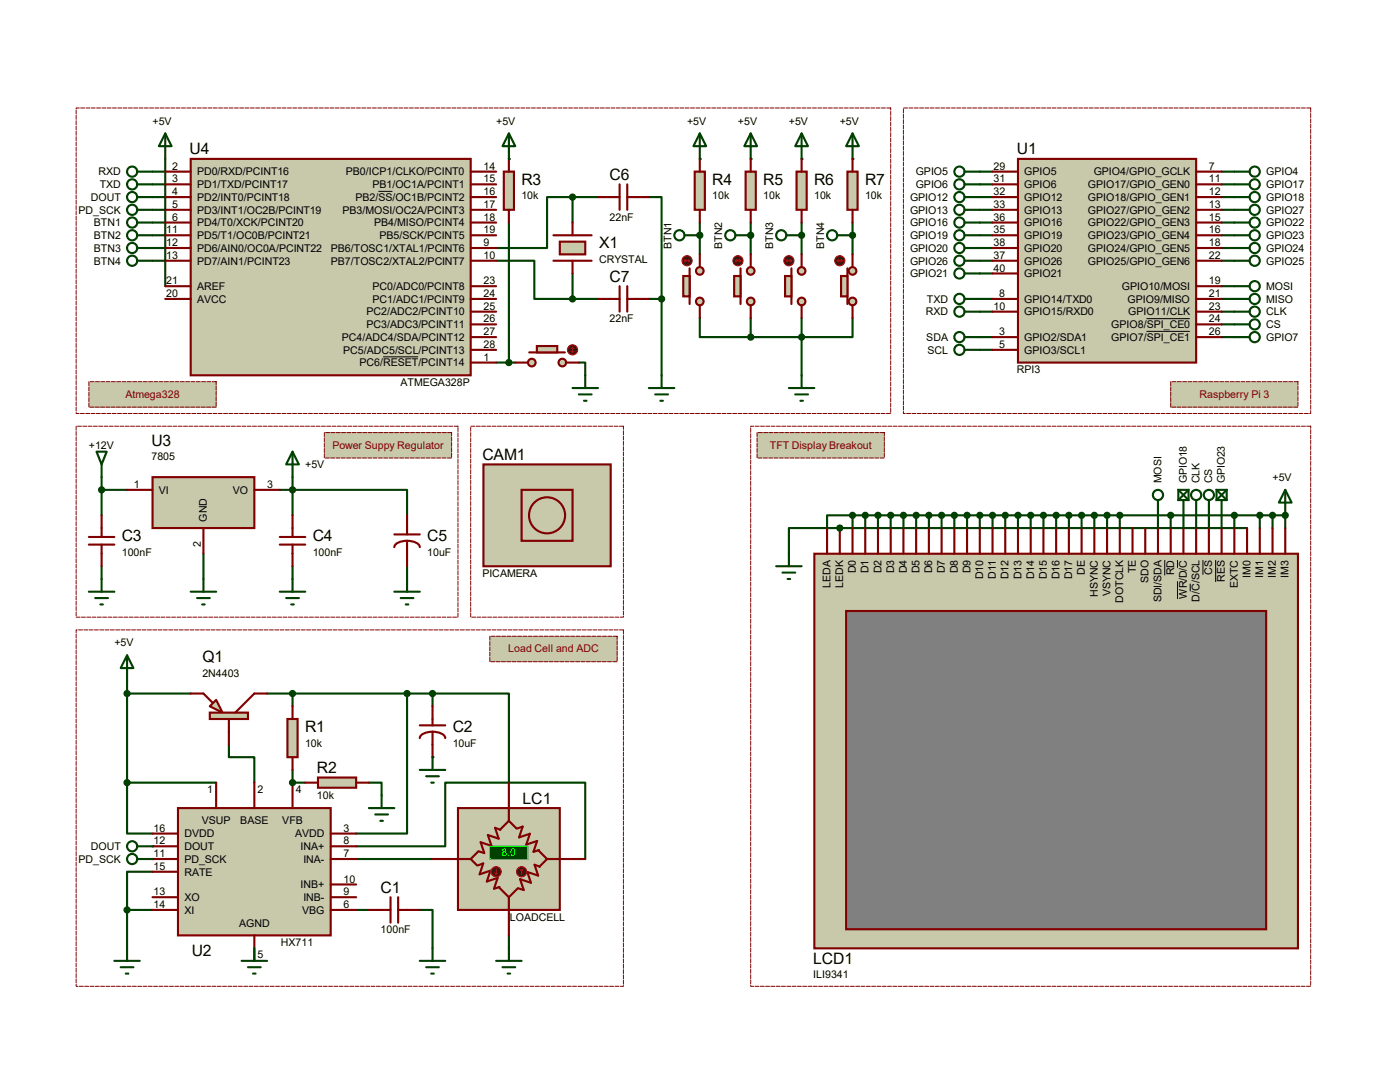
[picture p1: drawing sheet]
<svg xmlns="http://www.w3.org/2000/svg" width="279mm" height="216mm" viewBox="0 0 279 216" stroke-linecap="round" stroke-linejoin="round" font-family="sans-serif">
<g fill="none" stroke="#004000" stroke-width=".42">
<path d="M195.5 34.2h2.6M195.5 36.8h2.6M195.5 39.3h2.6M243.8 34.2h2.5M243.8 36.8h2.5M243.8 39.3h2.5M195.5 41.9h2.6M195.5 44.4h2.6M195.5 46.9h2.6M195.5 49.5h2.6M195.5 52h2.6M195.5 54.6h2.6"/>
<path d="M195.5 59.6h2.6M243.8 41.9h2.5M243.8 44.4h2.5M243.8 46.9h2.5M243.8 49.5h2.5M243.8 52h2.5M243.8 59.6h2.5M243.8 57.1h2.5M195.5 67.3h2.6M195.5 69.8h2.6M195.5 62.2h2.6M243.8 67.3h2.5"/>
<path d="M243.8 62.2h2.5M243.8 64.7h2.5M167.6 105.4h-10.2v5M167.6 105.4h81.3M167.6 105.4h.1M170.1 102.8h-5v2.6M170.1 102.8h83.9v2.6M170.1 102.8v2.6M172.7 102.8v2.6M175.2 102.8v2.6M177.8 102.8v2.6M180.3 102.8v2.6"/>
<path d="M182.8 102.8v2.6M185.4 102.8v2.6M187.9 102.8v2.6M190.5 102.8v2.6M193 102.8v2.6M195.5 102.8v2.6M198.1 102.8v2.6M200.6 102.8v2.6M203.2 102.8v2.6M205.7 102.8v2.6M208.2 102.8v2.6M210.8 102.8v2.6"/>
<path d="M213.3 102.8v2.6M215.9 102.8v2.6M218.4 102.8v2.6M220.9 102.8v2.6M223.5 102.8v2.6M231.1 102.8v2.6M233.6 102.8v2.6M236.2 102.8v2.6M238.7 102.8v2.6M241.3 102.8v2.6M243.8 102.8v2.6M246.3 102.8v2.6"/>
<path d="M251.4 102.8v2.6M25.4 135.8v20.4M25.4 138.4h12.7M53.3 138.4h27.9M58.4 138.4v2.5M25.4 156.2v10.1h5M25.4 156.2h17.7M45.7 148.5v2.6h5.1v5.1M58.4 153.6v2.6M30.4 173.9h-5v7.7M71.1 168.9h17.8v-12.7h27.9v15.2M71.1 171.4h15.2"/>
<path d="M25.4 181.6v7.6M25.4 181.6h5M71.1 181.6h2.5M83.8 181.6h2.5v7.6M101.6 186.6v2.6"/>
</g>
<circle cx="58.4" cy="156.2" r=".21" fill="#004000"/>
<path d="M254 102.8h2.5v2.6M58.4 156.2h2.5M73.6 156.2h2.6v2.5" fill="none" stroke="#004000" stroke-width=".42"/>
<g fill="#004000">
<circle cx="256.5" cy="102.8" r=".21"/>
<circle cx="30.4" cy="168.9" r=".21"/>
<circle cx="30.4" cy="171.4" r=".21"/>
</g>
<g fill="none" stroke="#004000" stroke-width=".42">
<path d="M33 31.7v25.4M114.3 39.3h-5.1v10.2h-10.2M114.3 39.3h5M114.3 39.3v5.1M129.5 39.3h2.5v20.3M99 52h7.6v7.6h7.7M114.3 54.6v5M114.3 59.6h5M129.5 59.6h2.5M132 59.6v15.3M20.3 95.2v7.6M20.3 97.7h5.1"/>
<path d="M55.8 97.7h25.4v5.1M58.4 95.2v7.6M20.3 113v2.5M40.6 110.4v5.1M58.4 113v2.5M81.2 113v2.5"/>
</g>
<circle cx="101.6" cy="31.7" r=".21" fill="#004000"/>
<path d="M30.4 39.3h2.6M30.4 41.9h2.6M101.6 44.4v27.9M99 72.3h3.8M115.5 72.3h1.3v2.6" fill="none" stroke="#004000" stroke-width=".42"/>
<circle cx="86.3" cy="151.1" r=".21" fill="#004000"/>
<path d="M30.4 34.2h2.6M30.4 36.8h2.6M30.4 44.4h2.6M30.4 46.9h2.6M30.4 49.5h2.6M30.4 52h2.6" fill="none" stroke="#004000" stroke-width=".42"/>
<g fill="#004000">
<circle cx="149.8" cy="31.7" r=".21"/>
<circle cx="160" cy="31.7" r=".21"/>
<circle cx="170.1" cy="31.7" r=".21"/>
</g>
<path d="M170.1 44.4v2.5" fill="none" stroke="#004000" stroke-width=".42"/>
<circle cx="170.1" cy="46.9" r=".21" fill="#004000"/>
<path d="M139.7 44.4v2.5M170.1 46.9v3.9M139.7 63.5v3.8h10.1M149.8 63.5v3.8M160 63.5v11.4M170.1 63.5v3.8h-20.3" fill="none" stroke="#004000" stroke-width=".42"/>
<circle cx="139.7" cy="46.9" r=".21" fill="#004000"/>
<path d="M139.7 46.9v3.9" fill="none" stroke="#004000" stroke-width=".42"/>
<circle cx="149.8" cy="46.9" r=".21" fill="#004000"/>
<path d="M149.8 44.4v6.4M160 44.4v2.5" fill="none" stroke="#004000" stroke-width=".42"/>
<circle cx="160" cy="46.9" r=".21" fill="#004000"/>
<path d="M160 46.9v3.9" fill="none" stroke="#004000" stroke-width=".42"/>
<circle cx="139.7" cy="31.7" r=".21" fill="#004000"/>
<path d="M86.3 138.4h-5.1v27.9h-10.1M86.3 138.4h15.3v17.8M86.3 138.4v2.5" fill="none" stroke="#004000" stroke-width=".42"/>
<path d="M203.2 31.7h35.5v40.6h-35.5z" fill="#c8c8aa" stroke="#800000" stroke-width=".42"/>
<g fill="none" stroke="#800000" stroke-width=".42">
<path d="M198.1 34.2h5.1M198.1 36.8h5.1M198.1 39.3h5.1M238.7 34.2h5.1M238.7 36.8h5.1M238.7 39.3h5.1M198.1 41.9h5.1M198.1 44.4h5.1M198.1 59.6h5.1M198.1 46.9h5.1M198.1 52h5.1M198.1 49.5h5.1"/>
<path d="M198.1 54.6h5.1M238.7 41.9h5.1M238.7 44.4h5.1M238.7 57.1h5.1M238.7 59.6h5.1M238.7 46.9h5.1M238.7 52h5.1M238.7 49.5h5.1M198.1 67.3h5.1M198.1 69.8h5.1M198.1 62.2h5.1M238.7 67.3h5.1"/>
<path d="M238.7 62.2h5.1M238.7 64.7h5.1"/>
</g>
<path d="M228.8 63.6h8.6M228.8 66.1h8.6" fill="none" stroke="#000" stroke-width=".2"/>
<path d="M233.7 76.2h25.3v5h-25.3z" fill="#c8c8aa"/>
<path d="M233.6 76.2h25.4v5h-25.4zM93.9 85h30.5v38.1h-30.5z" fill="none" stroke="#800000" stroke-width=".2" stroke-dasharray=".8 .3"/>
<g fill="none" stroke="#004000" stroke-width=".42">
<path d="M192.5 34.2h3M192.5 36.8h3M192.5 39.3h3M246.3 34.2h3.1M246.3 36.8h3.1M246.3 39.3h3.1M192.5 41.9h3M192.5 44.4h3M192.5 46.9h3M192.5 49.5h3M192.5 52h3M192.5 54.6h3"/>
<path d="M192.5 59.6h3M246.3 41.9h3.1M246.3 44.4h3.1M246.3 46.9h3.1M246.3 49.5h3.1M246.3 52h3.1M246.3 59.6h3.1M246.3 57.1h3.1M192.5 67.3h3M192.5 69.8h3M192.5 62.2h3M246.3 67.3h3.1"/>
<path d="M246.3 62.2h3.1M246.3 64.7h3.1"/>
<circle cx="191.5" cy="34.2" r="1.02"/>
<circle cx="191.5" cy="36.8" r="1.02"/>
<circle cx="191.5" cy="39.3" r="1.02"/>
<circle cx="250.4" cy="36.8" r="1.02"/>
<circle cx="250.4" cy="34.2" r="1.02"/>
<circle cx="250.4" cy="39.3" r="1.02"/>
<circle cx="191.5" cy="59.6" r="1.02"/>
<circle cx="191.5" cy="44.4" r="1.02"/>
<circle cx="191.5" cy="54.6" r="1.02"/>
<circle cx="191.5" cy="41.9" r="1.02"/>
<circle cx="191.5" cy="52" r="1.02"/>
<circle cx="191.5" cy="46.9" r="1.02"/>
<circle cx="191.5" cy="49.5" r="1.02"/>
<circle cx="250.4" cy="49.5" r="1.02"/>
<circle cx="250.4" cy="44.4" r="1.02"/>
<circle cx="250.4" cy="52" r="1.02"/>
<circle cx="250.4" cy="41.9" r="1.02"/>
<circle cx="250.4" cy="57.1" r="1.02"/>
<circle cx="250.4" cy="46.9" r="1.02"/>
<circle cx="250.4" cy="59.6" r="1.02"/>
<circle cx="191.5" cy="67.3" r="1.02"/>
<circle cx="191.5" cy="69.8" r="1.02"/>
<circle cx="191.5" cy="62.2" r="1.02"/>
<circle cx="250.4" cy="62.2" r="1.02"/>
<circle cx="250.4" cy="64.7" r="1.02"/>
<circle cx="250.4" cy="67.3" r="1.02"/>
</g>
<path d="M96.5 92.7h25.4v20.3h-25.4z" fill="#c8c8aa" stroke="#800000" stroke-width=".42"/>
<g fill="none" stroke="#800000" stroke-width=".42">
<path d="M104.1 97.7h10.2v10.2h-10.2z"/>
<circle cx="109.2" cy="102.8" r="3.6"/>
</g>
<path d="M162.5 110.5h96.5v78.7h-96.5z" fill="#c8c8aa" stroke="#800000" stroke-width=".42"/>
<path d="M168.9 121.9h83.8v63.5h-83.8z" fill="#808080" stroke="#800000" stroke-width=".42"/>
<g fill="none" stroke="#800000" stroke-width=".42">
<path d="M165.1 105.4v5.1M167.6 105.4v5.1M170.1 105.4v5.1M172.7 105.4v5.1M175.2 105.4v5.1M177.8 105.4v5.1M180.3 105.4v5.1M182.8 105.4v5.1M185.4 105.4v5.1M187.9 105.4v5.1M190.5 105.4v5.1M193 105.4v5.1"/>
<path d="M195.5 105.4v5.1M198.1 105.4v5.1M200.6 105.4v5.1M203.2 105.4v5.1M205.7 105.4v5.1M208.2 105.4v5.1M210.8 105.4v5.1M213.3 105.4v5.1M215.9 105.4v5.1M218.4 105.4v5.1M220.9 105.4v5.1M223.5 105.4v5.1"/>
<path d="M226 105.4v5.1M228.6 105.4v5.1M231.1 105.4v5.1M233.6 105.4v5.1M236.2 105.4v5.1M238.7 105.4v5.1M241.3 105.4v5.1M243.8 105.4v5.1M246.3 105.4v5.1M248.9 105.4v5.1M251.4 105.4v5.1M254 105.4v5.1"/>
<path d="M256.5 105.4v5.1"/>
</g>
<path d="M232.5 111.8v3M235 111.8v1.5M235 116v3.5M237.5 116.5v1.5M240.1 111.8v2.9M242.6 111.8v4.3" fill="none" stroke="#000" stroke-width=".2"/>
<g fill="none" stroke="#004000" stroke-width=".42">
<path d="M231.1 99.8v3M238.7 99.8v3M241.3 99.8v3M256.5 97.7l1.3 2.6h-2.6zM256.5 97.7v5.1M154.9 113h5.1M156.2 114.3h2.5M157.2 115.5h.5M157.4 110.4v2.6"/>
<circle cx="231.1" cy="98.8" r="1.02"/>
<circle cx="238.7" cy="98.8" r="1.02"/>
<circle cx="241.3" cy="98.8" r="1.02"/>
</g>
<g fill="#004000" stroke="#004000" stroke-width=".42">
<circle cx="233.6" cy="102.8" r=".51"/>
<circle cx="213.3" cy="102.8" r=".51"/>
<circle cx="210.8" cy="102.8" r=".51"/>
<circle cx="208.2" cy="102.8" r=".51"/>
<circle cx="205.7" cy="102.8" r=".51"/>
<circle cx="203.2" cy="102.8" r=".51"/>
<circle cx="200.6" cy="102.8" r=".51"/>
<circle cx="198.1" cy="102.8" r=".51"/>
<circle cx="195.5" cy="102.8" r=".51"/>
<circle cx="193" cy="102.8" r=".51"/>
<circle cx="190.5" cy="102.8" r=".51"/>
<circle cx="187.9" cy="102.8" r=".51"/>
<circle cx="185.4" cy="102.8" r=".51"/>
<circle cx="182.8" cy="102.8" r=".51"/>
<circle cx="180.3" cy="102.8" r=".51"/>
<circle cx="177.8" cy="102.8" r=".51"/>
<circle cx="175.2" cy="102.8" r=".51"/>
<circle cx="172.7" cy="102.8" r=".51"/>
<circle cx="223.5" cy="102.8" r=".51"/>
<circle cx="220.9" cy="102.8" r=".51"/>
<circle cx="218.4" cy="102.8" r=".51"/>
<circle cx="215.9" cy="102.8" r=".51"/>
<circle cx="170.1" cy="102.8" r=".51"/>
<circle cx="246.3" cy="102.8" r=".51"/>
<circle cx="251.4" cy="102.8" r=".51"/>
<circle cx="254" cy="102.8" r=".51"/>
<circle cx="167.6" cy="105.4" r=".51"/>
</g>
<path d="M151.1 86.4h25.4v5h-25.4z" fill="#c8c8aa"/>
<path d="M151.1 86.3h25.4v5.1h-25.4z" fill="none" stroke="#800000" stroke-width=".2" stroke-dasharray=".8 .3"/>
<path d="M235.2 97.7h2v2.1h-2zM235.2 97.7l2 2.1M236.2 99.8v3M237.2 97.7l-2 2.1M242.8 97.7h2v2.1h-2zM242.8 97.7l2 2.1M243.8 99.8v3M244.8 97.7l-2 2.1" fill="none" stroke="#004000" stroke-width=".42"/>
<path d="M35.5 161.2h30.5v25.4h-30.5z" fill="#c8c8aa" stroke="#800000" stroke-width=".42"/>
<g fill="none" stroke="#800000" stroke-width=".42">
<path d="M43.1 156.2v5M50.8 156.2v5M58.4 156.2v5M30.4 168.9h5.1M30.4 171.4h5.1M30.4 179h5.1M30.4 166.3h5.1M30.4 173.9h5.1M66 168.9h5.1M66 171.4h5.1M66 176.5h5.1M66 179h5.1"/>
<path d="M66 166.3h5.1M30.4 181.6h5.1M50.8 186.6v5.1M66 181.6h5.1"/>
</g>
<path d="M91.4 161.2h20.3v20.4h-20.3z" fill="#c8c8aa" stroke="#800000" stroke-width=".42"/>
<g fill="none" stroke="#800000" stroke-width=".42">
<path d="M91.4 171.4h2.5M93.9 171.4l1.3 1.3M95.4 172.7l1-.4-.7 2.2 2.2-.8-.7 2.2 2.1-.7-.7 2.1 1.1-.3M95.5 169.9l-1.6 1.5M99.5 177l2.1 2M99.9 165.6l-1.1-.4 .7 2.1-2.1-.7 .7 2.2-2.2-.7 .7 2.1-1.1-.3M101.6 161.2v2.6M101.6 179v2.6M101.6 163.8l-1.8 1.8M101.6 163.8l1.5 1.5M103.3 165.3l1-.4-.7 2.2 2.1-.7-.7 2.1 2.2-.7-.7 2.2 1.1-.4M103.3 177.2l-1.7 1.8"/>
<path d="M107.4 169.6l1.8 1.8M107.7 172.9l-1-.3 .7 2.1-2.2-.7 .8 2.1-2.2-.7 .7 2.2-1.1-.4M109.2 171.4h2.5M109.2 171.4l-1.5 1.5"/>
</g>
<path d="M97.7 168.9h7.7v2.5h-7.7z" fill="#004000" stroke="#0f0" stroke-width=".21"/>
<path d="M101.6 156.2v5M86.3 171.4h5.1M111.7 171.4h5.1M101.6 181.6v5" fill="none" stroke="#800000" stroke-width=".42"/>
<circle cx="104.1" cy="173.9" r="1.02" fill="#400000" stroke="#f00" stroke-width=".21"/>
<path d="M104.1 173.4l-.3 .3M104.1 173.4l.3 .3M104.1 173.4v1.1" fill="none" stroke="#f00" stroke-width=".21"/>
<circle cx="99" cy="173.9" r="1.02" fill="#400000" stroke="#f00" stroke-width=".21"/>
<path d="M98.8 174.2l.2 .3M99 173.4v1.1M99.3 174.2l-.3 .3" fill="none" stroke="#f00" stroke-width=".21"/>
<g fill="#c8c8aa" stroke="#800000" stroke-width=".42">
<path d="M41.9 140.9l1.2-1.2 1.3 2.5z"/>
<path d="M41.9 142.2h7.6v1.3h-7.6z"/>
</g>
<path d="M38.1 138.4h2.5l1.8 1.8M53.3 138.4h-2.5l-3.9 3.8M45.7 143.5v5M77.9 179v5.1M79.5 179v5.1M73.6 181.6h4.3M79.5 181.6h4.3" fill="none" stroke="#800000" stroke-width=".42"/>
<g fill="none" stroke="#004000" stroke-width=".42">
<path d="M25.4 130.8l1.2 2.5h-2.5zM25.4 130.8v5M22.8 191.7h5.1M24.1 193h2.5M25.1 194.3h.5M25.4 189.2v2.5M83.8 191.7h5.1M85 193h2.6M86.1 194.3h.5M86.3 189.2v2.5M99 191.7h5.1M100.3 193h2.5"/>
<path d="M101.3 194.3h.5M101.6 189.2v2.5"/>
</g>
<g fill="#004000" stroke="#004000" stroke-width=".42">
<circle cx="25.4" cy="181.6" r=".51"/>
<circle cx="25.4" cy="156.2" r=".51"/>
<circle cx="25.4" cy="138.4" r=".51"/>
<circle cx="81.2" cy="138.4" r=".51"/>
</g>
<path d="M57.4 143.5h2v7.6h-2z" fill="#c8c8aa" stroke="#800000" stroke-width=".42"/>
<path d="M58.4 140.9v2.6M58.4 151.1v2.5" fill="none" stroke="#800000" stroke-width=".42"/>
<circle cx="58.4" cy="138.4" r=".51" fill="#004000" stroke="#004000" stroke-width=".42"/>
<path d="M63.5 155.2h7.6v2h-7.6z" fill="#c8c8aa" stroke="#800000" stroke-width=".42"/>
<path d="M60.9 156.2h2.6M71.1 156.2h2.5" fill="none" stroke="#800000" stroke-width=".42"/>
<g fill="#004000" stroke="#004000" stroke-width=".42">
<circle cx="58.4" cy="156.2" r=".51"/>
<circle cx="256.5" cy="102.8" r=".51"/>
</g>
<g fill="none" stroke="#004000" stroke-width=".42">
<path d="M76.2 158.7v2.5M27.4 168.9h3M27.4 171.4h3M73.6 161.2h5.1M74.9 162.5h2.5M75.9 163.8h.5"/>
<circle cx="26.4" cy="171.4" r="1.02"/>
<circle cx="26.4" cy="168.9" r="1.02"/>
</g>
<path d="M30.4 95.2h20.4v10.2h-20.4z" fill="#c8c8aa" stroke="#800000" stroke-width=".42"/>
<g fill="none" stroke="#800000" stroke-width=".42">
<path d="M25.4 97.7h5M50.8 97.7h5M17.7 107.1h5.1M17.7 108.7h5.1M20.3 102.8v4.3M20.3 108.7v4.3M40.6 105.4v5M55.8 107.1h5.1M55.8 108.7h5.1M58.4 102.8v4.3M58.4 108.7v4.3M78.7 106.6h5.1"/>
<path d="M81.2 107.9a2.31 2.31 0 0 1 2.6 1.3M81.2 107.9a2.31 2.31 0 0 0-2.5 1.3M81.2 102.8v3.8M81.2 107.9v5.1"/>
</g>
<g fill="none" stroke="#004000" stroke-width=".42">
<path d="M19.3 90.1h2l-1 2.6zM20.3 92.7v2.5M58.4 90.1l1.2 2.6h-2.5zM58.4 90.1v5.1M17.7 118.1h5.1M19 119.3h2.5M20.3 115.5v2.6M38.1 118.1h5M39.3 119.3h2.6M40.6 115.5v2.6M55.8 118.1h5.1M57.1 119.3h2.5"/>
<path d="M58.4 115.5v2.6M78.7 118.1h5.1M80 119.3h2.5M81.2 115.5v2.6M20 120.6h.5M40.3 120.6h.6M58.1 120.6h.5M81 120.6h.5"/>
</g>
<g fill="#004000" stroke="#004000" stroke-width=".42">
<circle cx="20.3" cy="97.7" r=".51"/>
<circle cx="58.4" cy="97.7" r=".51"/>
</g>
<path d="M15.2 85h76.2v38.1h-76.2z" fill="none" stroke="#800000" stroke-width=".2" stroke-dasharray=".8 .3"/>
<path d="M64.8 86.4h25.3v5h-25.3z" fill="#c8c8aa"/>
<path d="M64.7 86.3h25.4v5.1h-25.4zM15.2 125.7h109.2v71.1h-109.2z" fill="none" stroke="#800000" stroke-width=".2" stroke-dasharray=".8 .3"/>
<path d="M97.8 127h25.3v5h-25.3z" fill="#c8c8aa"/>
<path d="M97.7 127h25.4v5h-25.4z" fill="none" stroke="#800000" stroke-width=".2" stroke-dasharray=".8 .3"/>
<path d="M38.1 31.7h55.8v43.2h-55.8z" fill="#c8c8aa" stroke="#800000" stroke-width=".42"/>
<g fill="none" stroke="#800000" stroke-width=".42">
<path d="M33 34.2h5.1M33 36.8h5.1M33 39.3h5.1M93.9 34.2h5.1M93.9 36.8h5.1M93.9 39.3h5.1M119.3 39.3h4.4M123.7 36.8v5.1M125.2 39.3h4.3M125.2 36.8v5.1M33 41.9h5.1M33 49.5h5.1"/>
<path d="M33 46.9h5.1M33 44.4h5.1M33 52h5.1M33 59.6h5.1M33 57.1h5.1M93.9 41.9h5.1M93.9 49.5h5.1M93.9 46.9h5.1M93.9 44.4h5.1M93.9 52h5.1M93.9 59.6h5.1M93.9 57.1h5.1"/>
<path d="M110.4 46.9h7.7M110.4 52h7.7M119.3 59.6h4.4M123.7 57.1v5.1M125.2 59.6h4.3M125.2 57.1v5.1M93.9 72.3h5.1M93.9 69.8h5.1M93.9 67.3h5.1M93.9 64.7h5.1M93.9 62.2h5.1"/>
</g>
<path d="M75.5 38.2h2.8M76.5 71.2h6.9" fill="none" stroke="#000" stroke-width=".2"/>
<path d="M33 26.6l1.2 2.6h-2.5zM33 26.6v5.1M129.5 77.4h5.1M130.8 78.7h2.5M131.8 80h.5M132 74.9v2.5" fill="none" stroke="#004000" stroke-width=".42"/>
<path d="M111.7 48.2h5.1v2.6h-5.1z" fill="#c8c8aa" stroke="#800000" stroke-width=".42"/>
<path d="M114.3 44.4v2.5M114.3 52v2.6" fill="none" stroke="#800000" stroke-width=".42"/>
<g fill="#004000" stroke="#004000" stroke-width=".42">
<circle cx="114.3" cy="39.3" r=".51"/>
<circle cx="114.3" cy="59.6" r=".51"/>
<circle cx="132" cy="59.6" r=".51"/>
</g>
<path d="M100.5 34.2h2.1v7.7h-2.1z" fill="#c8c8aa" stroke="#800000" stroke-width=".42"/>
<path d="M101.6 31.7v2.5M101.6 41.9v2.5" fill="none" stroke="#800000" stroke-width=".42"/>
<path d="M101.6 26.6l1.2 2.6h-2.5zM101.6 26.6v5.1" fill="none" stroke="#004000" stroke-width=".42"/>
<g fill="#c8c8aa" stroke="#800000" stroke-width=".42">
<circle cx="112.2" cy="72.3" r=".76"/>
<circle cx="106.1" cy="72.3" r=".76"/>
</g>
<path d="M105.6 70.3h7.1" fill="none" stroke="#800000" stroke-width=".42"/>
<path d="M107.1 69h4.1v1.3h-4.1z" fill="#c8c8aa" stroke="#800000" stroke-width=".42"/>
<path d="M102.8 72.3h2.6M113 72.3h2.5" fill="none" stroke="#800000" stroke-width=".42"/>
<circle cx="114.3" cy="69.8" r="1.02" fill="#400000" stroke="#f00" stroke-width=".21"/>
<path d="M114 70.1l.3 .2M114.3 69.3v1M114.3 69.3l-.3 .3M114.3 69.3l.2 .3M114.5 70.1l-.2 .2" fill="none" stroke="#f00" stroke-width=".21"/>
<circle cx="101.6" cy="72.3" r=".51" fill="#004000" stroke="#004000" stroke-width=".42"/>
<g fill="none" stroke="#004000" stroke-width=".42">
<path d="M27.4 39.3h3M27.4 34.2h3M27.4 36.8h3M149.8 26.6l1.3 2.6h-2.6zM149.8 26.6v5.1M160 26.6l1.2 2.6h-2.5zM160 26.6v5.1M170.1 26.6l1.3 2.6h-2.5zM170.1 26.6v5.1M27.4 41.9h3M27.4 44.4h3M27.4 46.9h3"/>
<path d="M27.4 49.5h3M27.4 52h3M114.3 77.4h5M115.5 78.7h2.6M116.5 80h.6M116.8 74.9v2.5M83.8 153.6h5.1M85 154.9h2.6M86.1 156.2h.5M86.3 151.1v2.5M48.2 191.7h5.1M49.5 193h2.5"/>
<path d="M50.5 194.3h.5M50.8 189.2v2.5"/>
<circle cx="26.4" cy="34.2" r="1.02"/>
<circle cx="26.4" cy="36.8" r="1.02"/>
<circle cx="26.4" cy="39.3" r="1.02"/>
<circle cx="26.4" cy="41.9" r="1.02"/>
<circle cx="26.4" cy="44.4" r="1.02"/>
<circle cx="26.4" cy="46.9" r="1.02"/>
<circle cx="26.4" cy="52" r="1.02"/>
<circle cx="26.4" cy="49.5" r="1.02"/>
</g>
<path d="M83.8 144.7h5.1M86.3 146a2.31 2.31 0 0 1 2.6 1.3M86.3 146a2.31 2.31 0 0 0-2.5 1.3M86.3 140.9v3.8M86.3 146v5.1" fill="none" stroke="#800000" stroke-width=".42"/>
<path d="M138.6 34.2h2.1v7.7h-2.1z" fill="#c8c8aa" stroke="#800000" stroke-width=".42"/>
<path d="M139.7 31.7v2.5M139.7 41.9v2.5" fill="none" stroke="#800000" stroke-width=".42"/>
<path d="M148.8 34.2h2v7.7h-2z" fill="#c8c8aa" stroke="#800000" stroke-width=".42"/>
<path d="M149.8 31.7v2.5M149.8 41.9v2.5" fill="none" stroke="#800000" stroke-width=".42"/>
<path d="M159 34.2h2v7.7h-2z" fill="#c8c8aa" stroke="#800000" stroke-width=".42"/>
<path d="M160 31.7v2.5M160 41.9v2.5" fill="none" stroke="#800000" stroke-width=".42"/>
<path d="M169.1 34.2h2.1v7.7h-2.1z" fill="#c8c8aa" stroke="#800000" stroke-width=".42"/>
<path d="M170.1 31.7v2.5M170.1 41.9v2.5" fill="none" stroke="#800000" stroke-width=".42"/>
<g fill="#c8c8aa" stroke="#800000" stroke-width=".42">
<circle cx="139.7" cy="54.1" r=".76"/>
<circle cx="139.7" cy="60.2" r=".76"/>
</g>
<path d="M137.6 53.6v7.1" fill="none" stroke="#800000" stroke-width=".42"/>
<path d="M136.4 55.1h1.2v4h-1.2z" fill="#c8c8aa" stroke="#800000" stroke-width=".42"/>
<path d="M139.7 50.8v2.5M139.7 60.9v2.6" fill="none" stroke="#800000" stroke-width=".42"/>
<circle cx="137.1" cy="52" r="1.02" fill="#400000" stroke="#f00" stroke-width=".21"/>
<path d="M136.6 52h1M136.6 52l.3 .3M136.9 51.8l-.3 .2M137.4 51.8l.2 .2M137.6 52l-.2 .3" fill="none" stroke="#f00" stroke-width=".21"/>
<g fill="#c8c8aa" stroke="#800000" stroke-width=".42">
<circle cx="149.8" cy="54.1" r=".76"/>
<circle cx="149.8" cy="60.2" r=".76"/>
</g>
<path d="M147.8 53.6v7.1" fill="none" stroke="#800000" stroke-width=".42"/>
<path d="M146.5 55.1h1.3v4h-1.3z" fill="#c8c8aa" stroke="#800000" stroke-width=".42"/>
<path d="M149.8 50.8v2.5M149.8 60.9v2.6" fill="none" stroke="#800000" stroke-width=".42"/>
<circle cx="147.3" cy="52" r="1.02" fill="#400000" stroke="#f00" stroke-width=".21"/>
<path d="M146.8 52h1M146.8 52l.2 .3M147 51.8l-.2 .2M147.5 51.8l.3 .2M147.8 52l-.3 .3" fill="none" stroke="#f00" stroke-width=".21"/>
<g fill="#c8c8aa" stroke="#800000" stroke-width=".42">
<circle cx="160" cy="54.1" r=".76"/>
<circle cx="160" cy="60.2" r=".76"/>
</g>
<path d="M157.9 53.6v7.1" fill="none" stroke="#800000" stroke-width=".42"/>
<path d="M156.7 55.1h1.2v4h-1.2z" fill="#c8c8aa" stroke="#800000" stroke-width=".42"/>
<path d="M160 50.8v2.5M160 60.9v2.6" fill="none" stroke="#800000" stroke-width=".42"/>
<circle cx="157.4" cy="52" r="1.02" fill="#400000" stroke="#f00" stroke-width=".21"/>
<path d="M156.9 52h1M156.9 52l.3 .3M157.2 51.8l-.3 .2M157.7 51.8l.2 .2M157.9 52l-.2 .3" fill="none" stroke="#f00" stroke-width=".21"/>
<g fill="#c8c8aa" stroke="#800000" stroke-width=".42">
<circle cx="170.1" cy="54.1" r=".76"/>
<circle cx="170.1" cy="60.2" r=".76"/>
</g>
<path d="M169.1 53.6v7.1" fill="none" stroke="#800000" stroke-width=".42"/>
<path d="M167.9 55.1h1.2v4h-1.2z" fill="#c8c8aa" stroke="#800000" stroke-width=".42"/>
<path d="M170.1 50.8v2.5M170.1 60.9v2.6" fill="none" stroke="#800000" stroke-width=".42"/>
<circle cx="167.6" cy="52" r="1.02" fill="#400000" stroke="#f00" stroke-width=".21"/>
<path d="M167.1 52h1M167.1 52l.2 .3M167.3 51.8l-.2 .2M167.9 51.8l.2 .2M168.1 52l-.2 .3" fill="none" stroke="#f00" stroke-width=".21"/>
<g fill="none" stroke="#004000" stroke-width=".42">
<path d="M139.7 26.6l1.2 2.6h-2.5zM139.7 26.6v5.1M136.6 46.9h3.1M146.8 46.9h3M156.9 46.9h3.1M167.1 46.9h3M157.4 77.4h5.1M158.7 78.7h2.5M159.7 80h.5M160 74.9v2.5"/>
<circle cx="135.6" cy="46.9" r="1.02"/>
<circle cx="145.8" cy="46.9" r="1.02"/>
<circle cx="155.9" cy="46.9" r="1.02"/>
<circle cx="166.1" cy="46.9" r="1.02"/>
</g>
<g fill="#004000" stroke="#004000" stroke-width=".42">
<circle cx="170.1" cy="46.9" r=".51"/>
<circle cx="160" cy="67.3" r=".51"/>
<circle cx="149.8" cy="67.3" r=".51"/>
<circle cx="139.7" cy="46.9" r=".51"/>
<circle cx="149.8" cy="46.9" r=".51"/>
<circle cx="160" cy="46.9" r=".51"/>
</g>
<path d="M15.2 21.5h162.6v61h-162.6zM180.3 21.5h81.3v61h-81.3zM149.8 85h111.8v111.8h-111.8z" fill="none" stroke="#800000" stroke-width=".2" stroke-dasharray=".8 .3"/>
<path d="M17.8 76.2h25.3v5h-25.3z" fill="#c8c8aa"/>
<path d="M17.7 76.2h25.4v5h-25.4z" fill="none" stroke="#800000" stroke-width=".2" stroke-dasharray=".8 .3"/>
<circle cx="86.3" cy="138.4" r=".51" fill="#004000" stroke="#004000" stroke-width=".42"/>
<g font-size="3.1">
<text x="37.8" y="30.8">U4</text>
<text x="121.7" y="35.9">C6</text>
<text x="202.9" y="30.8">U1</text>
<text x="104.1" y="36.9">R3</text>
<text x="142.2" y="36.9">R4</text>
<text x="152.3" y="36.9">R5</text>
<text x="162.5" y="36.9">R6</text>
<text x="172.6" y="36.9">R7</text>
<text x="119.5" y="49.6">X1</text>
<text x="121.7" y="56.2">C7</text>
<text x="30.2" y="88.9">U3</text>
<text x="96.3" y="91.8">CAM1</text>
<text x="24.3" y="108">C3</text>
<text x="62.4" y="108">C4</text>
<text x="85.3" y="108">C5</text>
<text x="40.4" y="132.1">Q1</text>
<text x="60.9" y="146.1">R1</text>
<text x="90.3" y="146.1">C2</text>
<text x="63.2" y="154.3">R2</text>
<text x="104.3" y="160.4">LC1</text>
<text x="75.9" y="178.1">C1</text>
<text x="38.3" y="190.8">U2</text>
<text x="162.3" y="192.3">LCD1</text>
</g>
<g font-size="2.1">
<text x="30.4" y="24.8">+5V</text>
<text x="99" y="24.8">+5V</text>
<text x="137.1" y="24.8">+5V</text>
<text x="147.3" y="24.8">+5V</text>
<text x="157.4" y="24.8">+5V</text>
<text x="167.6" y="24.8">+5V</text>
<text x="19.6" y="35">RXD</text>
<text x="34.3" y="33.9">2</text>
<text x="39.3" y="35">PD0/RXD/PCINT16</text>
<text x="69" y="35">PB0/ICP1/CLKO/PCINT0</text>
<text x="96.5" y="33.9">14</text>
<text x="182.8" y="35">GPIO5</text>
<text x="198.3" y="33.9">29</text>
<text x="204.4" y="35">GPIO5</text>
<text x="218.3" y="35">GPIO4/GPIO_GCLK</text>
<text x="241.3" y="33.9">7</text>
<text x="252.7" y="35">GPIO4</text>
<text x="18.1" y="40.1">DOUT</text>
<text x="19.9" y="37.5">TXD</text>
<text x="34.3" y="41.5">5</text>
<text x="34.3" y="38.9">4</text>
<text x="34.3" y="36.4">3</text>
<text x="39.3" y="40.1">PD2/INT0/PCINT18</text>
<text x="39.3" y="37.5">PD1/TXD/PCINT17</text>
<text x="71" y="40.1">PB2/SS/OC1B/PCINT2</text>
<text x="74.3" y="37.5">PB1/OC1A/PCINT1</text>
<text x="96.5" y="36.4">15</text>
<text x="96.5" y="41.5">17</text>
<text x="96.5" y="38.9">16</text>
<text x="104.1" y="39.8">10k</text>
<text x="142.2" y="39.8">10k</text>
<text x="152.3" y="39.8">10k</text>
<text x="162.5" y="39.8">10k</text>
<text x="172.6" y="39.8">10k</text>
<text x="181.6" y="40.1">GPIO12</text>
<text x="182.8" y="37.5">GPIO6</text>
<text x="198.3" y="36.4">31</text>
<text x="198.3" y="41.5">33</text>
<text x="198.3" y="38.9">32</text>
<text x="204.4" y="37.5">GPIO6</text>
<text x="204.4" y="40.1">GPIO12</text>
<text x="217.1" y="37.5">GPIO17/GPIO_GEN0</text>
<text x="217.1" y="40.1">GPIO18/GPIO_GEN1</text>
<text x="241.3" y="36.4">11</text>
<text x="241.3" y="41.5">13</text>
<text x="241.3" y="38.9">12</text>
<text x="252.7" y="37.5">GPIO17</text>
<text x="252.7" y="40.1">GPIO18</text>
<text x="15.7" y="42.6">PD_SCK</text>
<text x="18.7" y="45.2">BTN1</text>
<text x="18.7" y="47.7">BTN2</text>
<text x="33.2" y="46.6">11</text>
<text x="34.3" y="44">6</text>
<text x="39.3" y="47.7">PD5/T1/OC0B/PCINT21</text>
<text x="39.3" y="45.2">PD4/T0/XCK/PCINT20</text>
<text x="39.3" y="42.6">PD3/INT1/OC2B/PCINT19</text>
<text x="68.4" y="42.6">PB3/MOSI/OC2A/PCINT3</text>
<text x="74.7" y="45.2">PB4/MISO/PCINT4</text>
<text x="75.7" y="47.7">PB5/SCK/PCINT5</text>
<text x="96.5" y="44">18</text>
<text x="96.5" y="46.6">19</text>
<text x="121.7" y="44">22nF</text>
<text x="181.6" y="42.6">GPIO13</text>
<text x="181.6" y="45.2">GPIO16</text>
<text x="181.6" y="47.7">GPIO19</text>
<text x="198.3" y="46.6">35</text>
<text x="198.3" y="44">36</text>
<text x="204.4" y="42.6">GPIO13</text>
<text x="204.4" y="47.7">GPIO19</text>
<text x="204.4" y="45.2">GPIO16</text>
<text x="217.1" y="42.6">GPIO27/GPIO_GEN2</text>
<text x="217.1" y="45.2">GPIO22/GPIO_GEN3</text>
<text x="217.1" y="47.7">GPIO23/GPIO_GEN4</text>
<text x="241.3" y="44">15</text>
<text x="241.3" y="46.6">16</text>
<text x="252.7" y="42.6">GPIO27</text>
<text x="252.7" y="45.2">GPIO22</text>
<text x="252.7" y="47.7">GPIO23</text>
<text x="18.7" y="50.2">BTN3</text>
<text x="18.7" y="52.8">BTN4</text>
<text x="33.2" y="49.1">12</text>
<text x="33.2" y="51.6">13</text>
<text x="39.3" y="50.2">PD6/AIN0/OC0A/PCINT22</text>
<text x="39.3" y="52.8">PD7/AIN1/PCINT23</text>
<text x="66" y="52.8">PB7/TOSC2/XTAL2/PCINT7</text>
<text x="66" y="50.2">PB6/TOSC1/XTAL1/PCINT6</text>
<text x="96.5" y="51.6">10</text>
<text x="96.5" y="49.1">9</text>
<text x="119.5" y="52.5">CRYSTAL</text>
<text x="134" y="49.6" transform="rotate(-90 134 49.6)">BTN1</text>
<text x="144.1" y="49.6" transform="rotate(-90 144.1 49.6)">BTN2</text>
<text x="154.3" y="49.6" transform="rotate(-90 154.3 49.6)">BTN3</text>
<text x="164.5" y="49.6" transform="rotate(-90 164.5 49.6)">BTN4</text>
<text x="181.6" y="50.2">GPIO20</text>
<text x="181.6" y="52.8">GPIO26</text>
<text x="198.3" y="51.6">37</text>
<text x="198.3" y="49.1">38</text>
<text x="204.4" y="52.8">GPIO26</text>
<text x="204.4" y="50.2">GPIO20</text>
<text x="217.1" y="50.2">GPIO24/GPIO_GEN5</text>
<text x="217.1" y="52.8">GPIO25/GPIO_GEN6</text>
<text x="241.3" y="49.1">18</text>
<text x="241.3" y="51.6">22</text>
<text x="252.7" y="50.2">GPIO24</text>
<text x="252.7" y="52.8">GPIO25</text>
<text x="33.2" y="59.3">20</text>
<text x="33.2" y="56.7">21</text>
<text x="39.3" y="57.9">AREF</text>
<text x="74.3" y="57.9">PC0/ADC0/PCINT8</text>
<text x="96.5" y="59.3">24</text>
<text x="96.5" y="56.7">23</text>
<text x="181.6" y="55.3">GPIO21</text>
<text x="198.3" y="54.2">40</text>
<text x="199.4" y="59.3">8</text>
<text x="204.4" y="55.3">GPIO21</text>
<text x="223.9" y="57.9">GPIO10/MOSI</text>
<text x="241.3" y="56.7">19</text>
<text x="241.3" y="59.3">21</text>
<text x="252.7" y="57.9">MOSI</text>
<text x="39.3" y="60.4">AVCC</text>
<text x="73.2" y="65.5">PC3/ADC3/PCINT11</text>
<text x="73.2" y="62.9">PC2/ADC2/PCINT10</text>
<text x="74.3" y="60.4">PC1/ADC1/PCINT9</text>
<text x="96.5" y="64.3">26</text>
<text x="96.5" y="61.8">25</text>
<text x="121.7" y="64.3">22nF</text>
<text x="184.7" y="62.9">RXD</text>
<text x="185" y="60.4">TXD</text>
<text x="198.3" y="61.8">10</text>
<text x="204.4" y="62.9">GPIO15/RXD0</text>
<text x="204.4" y="60.4">GPIO14/TXD0</text>
<text x="221.8" y="65.5">GPIO8/SPI_CE0</text>
<text x="225" y="60.4">GPIO9/MISO</text>
<text x="225.2" y="62.9">GPIO11/CLK</text>
<text x="241.3" y="61.8">23</text>
<text x="241.3" y="64.3">24</text>
<text x="252.7" y="62.9">CLK</text>
<text x="252.7" y="60.4">MISO</text>
<text x="252.7" y="65.5">CS</text>
<text x="68.2" y="68">PC4/ADC4/SDA/PCINT12</text>
<text x="68.5" y="70.6">PC5/ADC5/SCL/PCINT13</text>
<text x="96.5" y="72">1</text>
<text x="96.5" y="69.4">28</text>
<text x="96.5" y="66.9">27</text>
<text x="184.9" y="68">SDA</text>
<text x="185.1" y="70.6">SCL</text>
<text x="199.4" y="66.9">3</text>
<text x="199.4" y="69.4">5</text>
<text x="204.4" y="68">GPIO2/SDA1</text>
<text x="204.4" y="70.6">GPIO3/SCL1</text>
<text x="221.8" y="68">GPIO7/SPI_CE1</text>
<text x="241.3" y="66.9">26</text>
<text x="252.7" y="68">GPIO7</text>
<text x="71.8" y="73.1">PC6/RESET/PCINT14</text>
<text x="79.9" y="77">ATMEGA328P</text>
<text x="202.9" y="74.5">RPI3</text>
<text x="17.7" y="89.6">+12V</text>
<text x="30.2" y="91.9">7805</text>
<text x="60.9" y="93.4">+5V</text>
<text x="254" y="96">+5V</text>
<text x="26.7" y="97.4">1</text>
<text x="31.7" y="98.5">VI</text>
<text x="46.4" y="98.5">VO</text>
<text x="53.3" y="97.4">3</text>
<text x="231.8" y="96.5" transform="rotate(-90 231.8 96.5)">MOSI</text>
<text x="236.9" y="96.5" transform="rotate(-90 236.9 96.5)">GPIO18</text>
<text x="239.4" y="96.5" transform="rotate(-90 239.4 96.5)">CLK</text>
<text x="241.9" y="96.5" transform="rotate(-90 241.9 96.5)">CS</text>
<text x="244.5" y="96.5" transform="rotate(-90 244.5 96.5)">GPIO23</text>
<text x="41.3" y="104.1" transform="rotate(-90 41.3 104.1)">GND</text>
<text x="24.3" y="110.9">100nF</text>
<text x="40.1" y="109.1" transform="rotate(-90 40.1 109.1)">2</text>
<text x="62.4" y="110.9">100nF</text>
<text x="85.3" y="110.9">10uF</text>
<text x="96.3" y="115.1">PICAMERA</text>
<text x="165.7" y="117.3" transform="rotate(-90 165.7 117.3)">LEDA</text>
<text x="168.3" y="117.3" transform="rotate(-90 168.3 117.3)">LEDK</text>
<text x="170.8" y="114.4" transform="rotate(-90 170.8 114.4)">D0</text>
<text x="173.4" y="114.4" transform="rotate(-90 173.4 114.4)">D1</text>
<text x="175.9" y="114.4" transform="rotate(-90 175.9 114.4)">D2</text>
<text x="178.4" y="114.4" transform="rotate(-90 178.4 114.4)">D3</text>
<text x="181" y="114.4" transform="rotate(-90 181 114.4)">D4</text>
<text x="183.5" y="114.4" transform="rotate(-90 183.5 114.4)">D5</text>
<text x="186.1" y="114.4" transform="rotate(-90 186.1 114.4)">D6</text>
<text x="188.6" y="114.4" transform="rotate(-90 188.6 114.4)">D7</text>
<text x="191.1" y="114.4" transform="rotate(-90 191.1 114.4)">D8</text>
<text x="193.7" y="114.4" transform="rotate(-90 193.7 114.4)">D9</text>
<text x="196.2" y="115.6" transform="rotate(-90 196.2 115.6)">D10</text>
<text x="198.8" y="115.4" transform="rotate(-90 198.8 115.4)">D11</text>
<text x="201.3" y="115.6" transform="rotate(-90 201.3 115.6)">D12</text>
<text x="203.8" y="115.6" transform="rotate(-90 203.8 115.6)">D13</text>
<text x="206.4" y="115.6" transform="rotate(-90 206.4 115.6)">D14</text>
<text x="208.9" y="115.6" transform="rotate(-90 208.9 115.6)">D15</text>
<text x="211.5" y="115.6" transform="rotate(-90 211.5 115.6)">D16</text>
<text x="214" y="115.6" transform="rotate(-90 214 115.6)">D17</text>
<text x="216.5" y="114.7" transform="rotate(-90 216.5 114.7)">DE</text>
<text x="219.1" y="119.1" transform="rotate(-90 219.1 119.1)">HSYNC</text>
<text x="221.6" y="119" transform="rotate(-90 221.6 119)">VSYNC</text>
<text x="226.7" y="114.4" transform="rotate(-90 226.7 114.4)">TE</text>
<text x="229.2" y="116.3" transform="rotate(-90 229.2 116.3)">SDO</text>
<text x="234.3" y="114.8" transform="rotate(-90 234.3 114.8)">RD</text>
<text x="236.9" y="119.5" transform="rotate(-90 236.9 119.5)">WR/D/C</text>
<text x="241.9" y="114.7" transform="rotate(-90 241.9 114.7)">CS</text>
<text x="244.5" y="116.1" transform="rotate(-90 244.5 116.1)">RES</text>
<text x="247" y="117.3" transform="rotate(-90 247 117.3)">EXTC</text>
<text x="249.6" y="115.3" transform="rotate(-90 249.6 115.3)">IM0</text>
<text x="252.1" y="115.3" transform="rotate(-90 252.1 115.3)">IM1</text>
<text x="254.6" y="115.3" transform="rotate(-90 254.6 115.3)">IM2</text>
<text x="257.2" y="115.3" transform="rotate(-90 257.2 115.3)">IM3</text>
<text x="224.2" y="120.3" transform="rotate(-90 224.2 120.3)">DOTCLK</text>
<text x="231.8" y="120.2" transform="rotate(-90 231.8 120.2)">SDI/SDA</text>
<text x="239.4" y="120.1" transform="rotate(-90 239.4 120.1)">D/C/SCL</text>
<text x="22.8" y="129">+5V</text>
<text x="40.4" y="135">2N4403</text>
<text x="60.9" y="149">10k</text>
<text x="90.3" y="149">10uF</text>
<text x="41.3" y="158.3">1</text>
<text x="51.4" y="158.3">2</text>
<text x="59" y="158.3">4</text>
<text x="63.2" y="159.3">10k</text>
<text x="30.6" y="165.9">16</text>
<text x="36.8" y="167.1">DVDD</text>
<text x="40.3" y="164.5">VSUP</text>
<text x="48" y="164.5">BASE</text>
<text x="56.3" y="164.5">VFB</text>
<text x="58.9" y="167.1">AVDD</text>
<text x="68.5" y="165.9">3</text>
<text x="15.7" y="172.2">PD_SCK</text>
<text x="18.1" y="169.6">DOUT</text>
<text x="30.6" y="168.5">12</text>
<text x="30.6" y="171">11</text>
<text x="30.6" y="173.6">15</text>
<text x="36.8" y="169.6">DOUT</text>
<text x="36.8" y="172.2">PD_SCK</text>
<text x="60" y="169.6">INA+</text>
<text x="60.5" y="172.2">INA-</text>
<text x="68.5" y="168.5">8</text>
<text x="68.5" y="171">7</text>
<text x="30.6" y="178.6">13</text>
<text x="36.8" y="174.7">RATE</text>
<text x="36.8" y="179.8">XO</text>
<text x="60" y="177.2">INB+</text>
<text x="60.5" y="179.8">INB-</text>
<text x="68.5" y="176.1">10</text>
<text x="68.5" y="178.6">9</text>
<text x="30.6" y="181.2">14</text>
<text x="36.8" y="182.3">XI</text>
<text x="47.7" y="185">AGND</text>
<text x="60.3" y="182.3">VBG</text>
<text x="68.5" y="181.2">6</text>
<text x="101.8" y="183.7">LOADCELL</text>
<text x="51.4" y="191.1">5</text>
<text x="56" y="188.8">HX711</text>
<text x="75.9" y="186.3">100nF</text>
<text x="162.3" y="195.2">ILI9341</text>
</g>
<g font-size="2.1" fill="#800000">
<text x="25.1" y="79.4">Atmega328</text>
<text x="239.4" y="79.4">Raspberry Pi 3</text>
<text x="66.3" y="89.5">Power Suppy Regulator</text>
<text x="153.6" y="89.5">TFT Display Breakout</text>
<text x="101.4" y="130.2">Load Cell and ADC</text>
</g>
<text font-size="2.1" fill="#0f0" x="100.1" y="170.9">8.0</text>
</svg>
